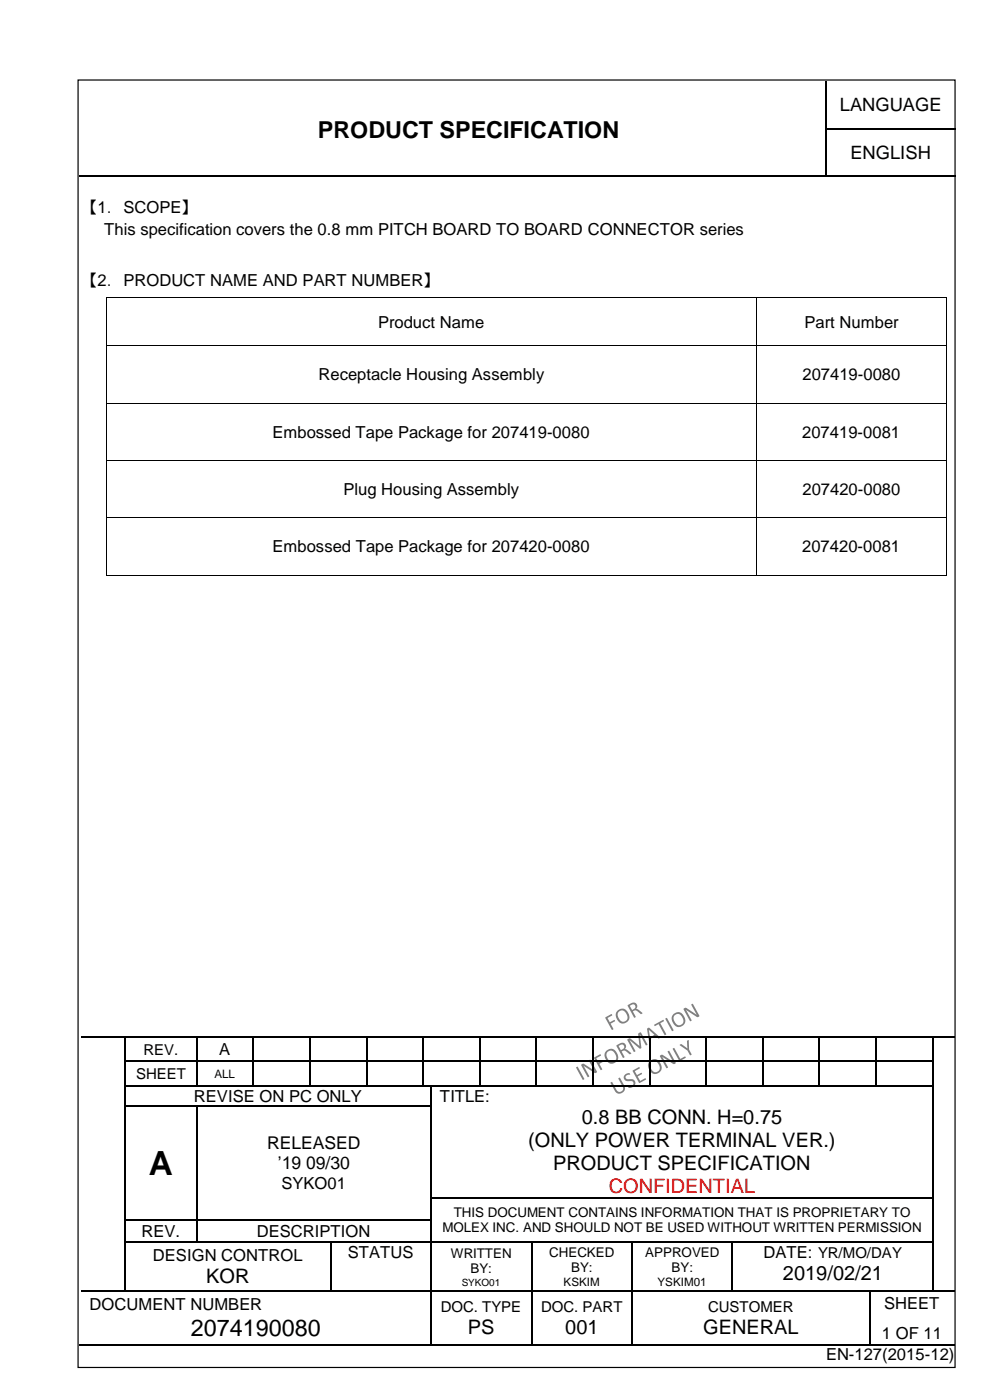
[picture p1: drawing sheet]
<svg xmlns="http://www.w3.org/2000/svg" width="210mm" height="297mm" viewBox="0 0 210 297" stroke-linecap="round" stroke-linejoin="round" font-family="sans-serif">
<g fill="#808080">
<path d="M128.4 215.8l1.2-.7 .1 .1 .1 .2-1 .6 .5 .9 .9-.5 .2 .2-1 .6 .7 1.1-.2 .1-.2 .1zM130.9 214.4a1.42 1.42 0 0 1 1.5-.3 1.42 1.42 0 0 1 1 1.2 1.4 1.4 0 0 1-1.1 1.8 1.4 1.4 0 0 1-1.7-1.3 1.25 1.25 0 0 1 .3-1.4zM131.2 214.7a1.38 1.38 0 0 0 1.2 2 1.22 1.22 0 0 0 0-2.1 .89 .89 0 0 0-1.2 .1zM133.1 213.2l.6-.3a.82 .82 0 0 1 1.2 0 .82 .82 0 0 1 0 1.1l.4 .1 .8 .7a.21 .21 0 0 1 0 .3 .21 .21 0 0 1-.3 0l-.7-.6a.68 .68 0 0 0-.9 .1l.6 1.1-.3 .2zM133.5 213.4l.5 .9 .4-.2a.53 .53 0 0 0 .2-.8 .53 .53 0 0 0-.8-.1z"/>
<path d="M122.2 226.4l.3-.1 1.4 2.6-.2 .1-.2 .1zM123.3 225.8l.5-.1 2.2 1.5-1.2-2.2 .4-.2 1.4 2.5a.4 .4 0 0 1-.7 .2l-2.2-1.4 1.2 2.2-.3 .2zM126 224.3l1.2-.6h.2v.2l-1 .6 .5 .9 .9-.5 .2 .1v.2l-.9 .5 .6 1.1-.1 .1-.3 .1zM128.5 222.9a1.42 1.42 0 0 1 1.5-.3 1.42 1.42 0 0 1 1 1.2 1.38 1.38 0 0 1-1 1.8 1.38 1.38 0 0 1-1.7-1.1 1.33 1.33 0 0 1 .2-1.6zM128.8 223.2a1.38 1.38 0 0 0 1.2 2 1.22 1.22 0 0 0 0-2.1 .88 .88 0 0 0-1.2 .1zM130.7 221.8l.6-.4a.82 .82 0 0 1 1.2 0 .82 .82 0 0 1 0 1.2l.5 .1 .7 .6a.21 .21 0 0 1 0 .3 .21 .21 0 0 1-.3 0l-.6-.5a.68 .68 0 0 0-1 0l.6 1.1-.3 .2zM131.1 221.9l.5 .9 .4-.2a.53 .53 0 0 0 .3-.8 .53 .53 0 0 0-.9-.1zM133 220.5l.6-.2 2 1.6-.3-2.5 .5-.4 1.5 2.6-.4 .2-1.3-2.4 .4 2.9-.2 .1-.2 .1-2.1-1.9 1.2 2.4-.3 .2zM137.2 218.2l.4-.2 2.4 2.2-.4 .1-.6-.5-1.1 .6 .1 .8-.3 .2zM137.6 218.5l.2 1.6 .9-.6zM138.7 217.4l1.9-1 .1 .3-.7 .4 1.2 2.4-.3 .1-1.3-2.3-.7 .4zM141.1 216.1l.3-.1 1.4 2.6-.3 .1zM142.8 215.2a1.42 1.42 0 0 1 1.5-.4 1.42 1.42 0 0 1 .9 1.2 1.4 1.4 0 0 1-1.1 1.9 1.4 1.4 0 0 1-1.6-1.3 1.26 1.26 0 0 1 .3-1.4zM143 215.4a1.43 1.43 0 0 0 1.1 2.1 1.09 1.09 0 0 0 .8-.9 1.09 1.09 0 0 0-.4-1 .89 .89 0 0 0-1.5-.2zM145 214l.5-.2 2.2 1.5-1.2-2.1 .4-.2 1.4 2.5a.4 .4 0 0 1-.7 .2l-2.2-1.5 1.2 2.3-.3 .2z"/>
<path d="M129.4 229.7l.4-.1 .9 1.6a.75 .75 0 0 0 1 .4 .75 .75 0 0 0 .3-1.1l-.9-1.7 .1-.1 .2-.1 .9 1.7a1.15 1.15 0 0 1-.4 1.5 1.15 1.15 0 0 1-1.6-.4zM132.5 228l.3-.2a.47 .47 0 0 1 .8 0v.2a.75 .75 0 0 0-.9 .7l.6 .3a.98 .98 0 0 1 1.4 .7 .98 .98 0 0 1-1.1 1.1 .25 .25 0 0 1-.4 .1 .25 .25 0 0 1 .1-.4 .65 .65 0 0 0 .8-.2 .65 .65 0 0 0-.1-.9h-.4a.9 .9 0 0 1-1.1-.2 .9 .9 0 0 1 0-1.2zM134.2 227.1l1.3-.7 .1 .3-1 .5 .4 .9 1-.5 .1 .1v.2l-.9 .5 .5 .9 1.1-.6 .2 .3-1.5 .7zM137.8 225.1a1.42 1.42 0 0 1 1.5-.3 1.42 1.42 0 0 1 .9 1.2 1.38 1.38 0 0 1-.9 1.8 1.38 1.38 0 0 1-1.8-1.1 1.33 1.33 0 0 1 .3-1.6zM138 225.4a1.38 1.38 0 0 0 1.3 2 1.22 1.22 0 0 0-.1-2.1 .88 .88 0 0 0-1.2 .1zM139.9 223.9l.6-.1 2.2 1.5-1.2-2.2 .4-.2 1.4 2.5a.4 .4 0 0 1-.7 .2l-2.2-1.4 1.2 2.2-.3 .2-1.4-2.5zM142.6 222.5l.4-.2 1.2 2.4 1-.6 .2 .3-1.4 .7zM144.1 221.7l.3-.2 1.3 .9-.1-1.6 .4-.1a3.4 3.4 0 0 0 .6 3l-.3 .2a3.4 3.4 0 0 0-2.2-2.1z"/>
</g>
<g fill="none" stroke="#000" stroke-width=".25">
<path d="M16.6 17h185.9v273.1h-185.9zM175 17.1v10.2M16.9 37.3h158M175 27.5v9.7M175.2 27.4h27.4M175.2 37.3h27.4M26.5 220.1v4.9M26.5 225.3v4.9M26.5 230.5v4.1M26.5 234.8v4.9M26.5 239.9v4.9M26.6 225.2h15"/>
<path d="M26.6 230.4h15M26.6 234.7h15M41.7 220.1v4.9M41.7 225.3v4.9M41.7 234.8v4.9M41.7 239.9v4.9M41.8 225.2h11.8M41.8 230.4h11.8M41.8 234.7h49.4M53.7 220.1v4.9M53.7 225.3v4.9M53.9 225.2h11.7"/>
<path d="M53.9 230.4h11.7M65.7 220.1v4.9M65.7 225.3v4.9M65.8 225.2h11.8M65.8 230.4h11.8M77.7 220.1v4.9M77.7 225.3v4.9M77.9 225.2h11.7M77.9 230.4h11.7M89.7 220.1v4.9M89.7 225.3v4.9M89.8 225.2h11.8"/>
<path d="M91.4 230.5v4.1M91.4 234.8v4.9M91.4 239.9v4.9M91.5 230.4h10.1M101.7 220.1v4.9M101.7 225.3v4.9M101.8 225.2h11.8M101.8 230.4h11.8M113.7 220.1v4.9M113.7 225.3v4.9M113.9 225.2h11.7M113.9 230.4h11.7"/>
<path d="M125.7 220.1v4.9M125.7 225.3v4.9M125.8 225.2h11.8M125.8 230.4h11.8M137.7 220.1v4.9M137.7 225.3v4.9M137.9 225.2h11.7M137.9 230.4h11.7M149.7 220.1v4.9M149.7 225.3v4.9M149.9 225.2h11.7M149.9 230.4h11.7"/>
<path d="M161.7 220.1v4.9M161.7 225.3v4.9M161.8 225.2h11.8M161.8 230.4h11.8M173.7 220.1v4.9M173.7 225.3v4.9M173.9 225.2h11.7M173.9 230.4h11.7M185.8 220.1v4.9M185.8 225.3v4.9M185.9 225.2h11.8M185.9 230.4h11.8"/>
<path d="M197.8 220.1v4.9M197.8 225.3v4.9M197.8 230.5v4.1M197.8 234.8v4.9M197.8 239.9v4.9M26.5 245.1v8.9M26.5 254.3v4.3M26.5 258.9v4.5M26.6 258.7h15M41.7 245.1v8.9M41.7 254.3v4.3M41.7 258.9v4.5"/>
<path d="M41.8 258.7h49.4M91.4 245.1v8.9M91.4 254.3v4.3M91.4 258.9v4.5M91.5 254.2h106.2M197.8 245.1v8.9M197.8 254.3v4.3M197.8 258.9v4.5M17.1 274h9.3M26.5 263.7v5.1M26.5 269v4.8M26.6 263.6h15"/>
<path d="M26.6 274h43.4M41.8 263.6h28.2M70.1 263.7v5.1M70.1 269v4.8M70.2 263.6h21M70.2 274h21M91.4 263.7v5.1M91.4 269v4.8M91.4 274.1v11M91.5 263.6h21.1M91.5 274h21.1M112.7 263.7v5.1"/>
<path d="M112.7 269v4.8M112.7 274.1v11M112.8 263.6h21M112.8 274h21M134 263.7v5.1M134 269v4.8M134 274.1v11M134.1 263.6h21M134.1 274h21M155.3 263.7v5.1M155.3 269v4.8M155.4 263.6h42.3"/>
<path d="M155.4 274h28.8M184.4 274.1v11M184.5 274h13.2M197.8 263.7v5.1M197.8 269v4.8M198 274h4.4M16.8 285.2h74.4M91.5 285.2h21.1M112.8 285.2h21M134.1 285.2h50.1M184.5 285.2h17.9"/>
</g>
<g fill="#000">
<path d="M174.9 27.3h.3v.2h-.3z" fill-rule="evenodd"/>
<path d="M174.9 37.2h.3v.3h-.3z" fill-rule="evenodd"/>
<path d="M26.4 219.8h.2v.3h-.2z" fill-rule="evenodd"/>
<path d="M26.4 225h.2v.3h-.2z" fill-rule="evenodd"/>
<path d="M26.4 230.2h.2v.3h-.2z" fill-rule="evenodd"/>
<path d="M26.4 234.6h.2v.2h-.2z" fill-rule="evenodd"/>
<path d="M26.4 239.7h.2v.2h-.2z" fill-rule="evenodd"/>
<path d="M41.6 219.8h.2v.3h-.2z" fill-rule="evenodd"/>
<path d="M41.6 225h.2v.3h-.2z" fill-rule="evenodd"/>
<path d="M41.6 230.2h.2v.3h-.2z" fill-rule="evenodd"/>
<path d="M41.6 234.6h.2v.2h-.2z" fill-rule="evenodd"/>
<path d="M41.6 239.7h.2v.2h-.2z" fill-rule="evenodd"/>
<path d="M53.6 219.8h.3v.3h-.3z" fill-rule="evenodd"/>
<path d="M53.6 225h.3v.3h-.3z" fill-rule="evenodd"/>
<path d="M53.6 230.2h.3v.3h-.3z" fill-rule="evenodd"/>
<path d="M65.6 219.8h.2v.3h-.2z" fill-rule="evenodd"/>
<path d="M65.6 225h.2v.3h-.2z" fill-rule="evenodd"/>
<path d="M65.6 230.2h.2v.3h-.2z" fill-rule="evenodd"/>
<path d="M77.6 219.8h.3v.3h-.3z" fill-rule="evenodd"/>
<path d="M77.6 225h.3v.3h-.3z" fill-rule="evenodd"/>
<path d="M77.6 230.2h.3v.3h-.3z" fill-rule="evenodd"/>
<path d="M89.6 219.8h.2v.3h-.2z" fill-rule="evenodd"/>
<path d="M89.6 225h.2v.3h-.2z" fill-rule="evenodd"/>
<path d="M89.6 230.2h.2v.3h-.2z" fill-rule="evenodd"/>
<path d="M89.8 230.2h1.4v.3h-1.4z" fill-rule="evenodd"/>
<path d="M91.2 230.2h.3v.3h-.3z" fill-rule="evenodd"/>
<path d="M91.2 234.6h.3v.2h-.3z" fill-rule="evenodd"/>
<path d="M91.2 239.7h.3v.2h-.3z" fill-rule="evenodd"/>
<path d="M101.6 219.8h.2v.3h-.2z" fill-rule="evenodd"/>
<path d="M101.6 225h.2v.3h-.2z" fill-rule="evenodd"/>
<path d="M101.6 230.2h.2v.3h-.2z" fill-rule="evenodd"/>
<path d="M113.6 219.8h.3v.3h-.3z" fill-rule="evenodd"/>
<path d="M113.6 225h.3v.3h-.3z" fill-rule="evenodd"/>
<path d="M113.6 230.2h.3v.3h-.3z" fill-rule="evenodd"/>
<path d="M125.6 219.8h.2v.3h-.2z" fill-rule="evenodd"/>
<path d="M125.6 225h.2v.3h-.2z" fill-rule="evenodd"/>
<path d="M125.6 230.2h.2v.3h-.2z" fill-rule="evenodd"/>
<path d="M137.6 219.8h.3v.3h-.3z" fill-rule="evenodd"/>
<path d="M137.6 225h.3v.3h-.3z" fill-rule="evenodd"/>
<path d="M137.6 230.2h.3v.3h-.3z" fill-rule="evenodd"/>
<path d="M149.6 219.8h.3v.3h-.3z" fill-rule="evenodd"/>
<path d="M149.6 225h.3v.3h-.3z" fill-rule="evenodd"/>
<path d="M149.6 230.2h.3v.3h-.3z" fill-rule="evenodd"/>
<path d="M161.6 219.8h.2v.3h-.2z" fill-rule="evenodd"/>
<path d="M161.6 225h.2v.3h-.2z" fill-rule="evenodd"/>
<path d="M161.6 230.2h.2v.3h-.2z" fill-rule="evenodd"/>
<path d="M173.6 219.8h.3v.3h-.3z" fill-rule="evenodd"/>
<path d="M173.6 225h.3v.3h-.3z" fill-rule="evenodd"/>
<path d="M173.6 230.2h.3v.3h-.3z" fill-rule="evenodd"/>
<path d="M185.6 219.8h.3v.3h-.3z" fill-rule="evenodd"/>
<path d="M185.6 225h.3v.3h-.3z" fill-rule="evenodd"/>
<path d="M185.6 230.2h.3v.3h-.3z" fill-rule="evenodd"/>
<path d="M197.7 219.8h.3v.3h-.3z" fill-rule="evenodd"/>
<path d="M197.7 225h.3v.3h-.3z" fill-rule="evenodd"/>
<path d="M197.7 230.2h.3v.3h-.3z" fill-rule="evenodd"/>
<path d="M197.7 234.6h.3v.2h-.3z" fill-rule="evenodd"/>
<path d="M197.7 239.7h.3v.2h-.3z" fill-rule="evenodd"/>
<path d="M26.4 244.8h.2v.3h-.2z" fill-rule="evenodd"/>
<path d="M26.4 254h.2v.3h-.2z" fill-rule="evenodd"/>
<path d="M26.4 258.6h.2v.3h-.2z" fill-rule="evenodd"/>
<path d="M41.6 244.8h.2v.3h-.2z" fill-rule="evenodd"/>
<path d="M41.6 254h.2v.3h-.2z" fill-rule="evenodd"/>
<path d="M41.6 258.6h.2v.3h-.2z" fill-rule="evenodd"/>
<path d="M91.2 244.8h.3v.3h-.3z" fill-rule="evenodd"/>
<path d="M91.2 254h.3v.3h-.3z" fill-rule="evenodd"/>
<path d="M91.2 258.6h.3v.3h-.3z" fill-rule="evenodd"/>
<path d="M197.7 244.8h.3v.3h-.3z" fill-rule="evenodd"/>
<path d="M197.7 254h.3v.3h-.3z" fill-rule="evenodd"/>
<path d="M197.7 258.6h.3v.3h-.3z" fill-rule="evenodd"/>
<path d="M26.4 263.4h.2v.3h-.2z" fill-rule="evenodd"/>
<path d="M26.4 268.8h.2v.2h-.2z" fill-rule="evenodd"/>
<path d="M26.4 273.8h.2v.3h-.2z" fill-rule="evenodd"/>
<path d="M41.6 263.4h.2v.3h-.2z" fill-rule="evenodd"/>
<path d="M70 263.4h.2v.3h-.2z" fill-rule="evenodd"/>
<path d="M70 268.8h.2v.2h-.2z" fill-rule="evenodd"/>
<path d="M70 273.8h.2v.3h-.2z" fill-rule="evenodd"/>
<path d="M91.2 263.4h.3v.3h-.3z" fill-rule="evenodd"/>
<path d="M91.2 268.8h.3v.2h-.3z" fill-rule="evenodd"/>
<path d="M91.2 273.8h.3v.3h-.3z" fill-rule="evenodd"/>
<path d="M112.6 263.4h.2v.3h-.2z" fill-rule="evenodd"/>
<path d="M112.6 268.8h.2v.2h-.2z" fill-rule="evenodd"/>
<path d="M112.6 273.8h.2v.3h-.2z" fill-rule="evenodd"/>
<path d="M133.8 263.4h.3v.3h-.3z" fill-rule="evenodd"/>
<path d="M133.8 268.8h.3v.2h-.3z" fill-rule="evenodd"/>
<path d="M133.8 273.8h.3v.3h-.3z" fill-rule="evenodd"/>
<path d="M155.1 263.4h.3v.3h-.3z" fill-rule="evenodd"/>
<path d="M155.1 268.8h.3v.2h-.3z" fill-rule="evenodd"/>
<path d="M155.1 273.8h.3v.3h-.3z" fill-rule="evenodd"/>
<path d="M184.2 273.8h.3v.3h-.3z" fill-rule="evenodd"/>
<path d="M197.7 263.4h.3v.3h-.3z" fill-rule="evenodd"/>
<path d="M197.7 268.8h.3v.2h-.3z" fill-rule="evenodd"/>
<path d="M197.7 273.8h.3v.3h-.3z" fill-rule="evenodd"/>
<path d="M91.2 285.1h.3v.3h-.3z" fill-rule="evenodd"/>
<path d="M112.6 285.1h.2v.3h-.2z" fill-rule="evenodd"/>
<path d="M133.8 285.1h.3v.3h-.3z" fill-rule="evenodd"/>
<path d="M184.2 285.1h.3v.3h-.3z" fill-rule="evenodd"/>
</g>
<g fill="none" stroke="#000" stroke-width=".26">
<path d="M17.1 220h9.3M26.6 220h15M41.8 220h11.8M53.9 220h11.7M65.8 220h11.8M77.9 220h11.7M89.8 220h11.8M101.8 220h11.8M113.9 220h11.7M125.8 220h11.8M137.9 220h11.7M149.9 220h11.7"/>
<path d="M161.8 220h11.8M173.9 220h11.7M185.9 220h11.8M198 220h4.4"/>
</g>
<path d="M64.9 23.4h69.7v9.7h-69.7z" fill-rule="evenodd" fill="#fff"/>
<g fill="#000">
<path d="M22.4 63.1h.2v.2h-.2z" fill-rule="evenodd"/>
<path d="M22.4 63.1h.2v.2h-.2z" fill-rule="evenodd"/>
<path d="M22.4 73.2h.2v.2h-.2z" fill-rule="evenodd"/>
<path d="M160.4 63.1h.1v.2h-.1z" fill-rule="evenodd"/>
<path d="M160.4 73.2h.1v.2h-.1z" fill-rule="evenodd"/>
<path d="M200.6 63.1h.1v.2h-.1z" fill-rule="evenodd"/>
<path d="M200.6 63.1h.1v.2h-.1z" fill-rule="evenodd"/>
<path d="M200.6 73.2h.1v.2h-.1z" fill-rule="evenodd"/>
<path d="M22.4 85.4h.2v.2h-.2z" fill-rule="evenodd"/>
<path d="M22.4 97.6h.2v.2h-.2z" fill-rule="evenodd"/>
<path d="M160.4 85.4h.1v.2h-.1z" fill-rule="evenodd"/>
<path d="M160.4 97.6h.1v.2h-.1z" fill-rule="evenodd"/>
<path d="M200.6 85.4h.1v.2h-.1z" fill-rule="evenodd"/>
<path d="M200.6 97.6h.1v.2h-.1z" fill-rule="evenodd"/>
<path d="M22.4 109.8h.2v.2h-.2z" fill-rule="evenodd"/>
<path d="M160.4 109.8h.1v.2h-.1z" fill-rule="evenodd"/>
<path d="M200.6 109.8h.1v.2h-.1z" fill-rule="evenodd"/>
<path d="M22.4 122h.2v.1h-.2z" fill-rule="evenodd"/>
<path d="M22.4 122h.2v.1h-.2z" fill-rule="evenodd"/>
<path d="M160.4 122h.1v.1h-.1z" fill-rule="evenodd"/>
<path d="M200.6 122h.1v.1h-.1z" fill-rule="evenodd"/>
<path d="M200.6 122h.1v.1h-.1z" fill-rule="evenodd"/>
</g>
<g fill="none" stroke="#000" stroke-width=".21">
<path d="M22.5 63.3v9.9M22.5 73.4v12M22.6 63.2h137.7M22.6 73.3h137.7M160.4 63.3v9.9M160.4 73.4v12M160.5 63.2h40.1M160.5 73.3h40.1M200.7 63.3v9.9M200.7 73.4v12M22.5 85.6v12M22.5 97.8v12"/>
<path d="M22.6 85.5h137.7M22.6 97.7h137.7M160.4 85.6v12M160.4 97.8v12M160.5 85.5h40.1M160.5 97.7h40.1M200.7 85.6v12M200.7 97.8v12M22.5 110v12M22.6 109.9h137.7M160.4 110v12M160.5 109.9h40.1"/>
<path d="M200.7 110v12M22.6 122.1h137.7M160.5 122.1h40.1"/>
</g>
<text font-size="7.1" x="31.6" y="249.2">A</text>
<g font-size="5">
<text x="67.4" y="29.3">PRODUCT SPECIFICATION</text>
<text x="40.5" y="283.4">2074190080</text>
</g>
<g font-size="4.2">
<text x="123.3" y="238.5">0.8 BB CONN. H=0.75</text>
<text x="112" y="243.3">(ONLY POWER TERMINAL VER.)</text>
<text x="117.3" y="248.2">PRODUCT SPECIFICATION</text>
<text x="43.7" y="272.3">KOR</text>
<text x="166" y="271.6">2019/02/21</text>
<text x="99.2" y="282.9">PS</text>
<text x="119.8" y="282.9">001</text>
<text x="149.1" y="282.9">GENERAL</text>
</g>
<text font-size="4.2" fill="#f00" x="129.1" y="253.1">CONFIDENTIAL</text>
<g font-size="3.9">
<text x="178" y="23.5">LANGUAGE</text>
<text x="180.3" y="33.7">ENGLISH</text>
</g>
<g font-size="3.7">
<text x="56.6" y="243.8">RELEASED</text>
<text x="58.9" y="248.1">’19 09/30</text>
</g>
<g font-size="3.5">
<text x="17.1" y="45.2">【1．SCOPE】</text>
<text x="22.1" y="50">This specification covers the 0.8 mm PITCH BOARD TO BOARD CONNECTOR series</text>
<text x="17.1" y="60.8">【2．PRODUCT NAME AND PART NUMBER】</text>
<text x="80.2" y="69.5">Product Name</text>
<text x="170.6" y="69.5">Part Number</text>
<text x="67.5" y="80.7">Receptacle Housing Assembly</text>
<text x="170.1" y="80.7">207419-0080</text>
<text x="57.7" y="92.8">Embossed Tape Package for 207419-0080</text>
<text x="170.1" y="92.8">207419-0081</text>
<text x="72.8" y="105">Plug Housing Assembly</text>
<text x="170.1" y="105">207420-0080</text>
<text x="57.7" y="117.2">Embossed Tape Package for 207420-0080</text>
<text x="170.1" y="117.2">207420-0081</text>
<text x="46.5" y="223.8">A</text>
<text x="41.1" y="233.8">REVISE ON PC ONLY</text>
<text x="93.3" y="233.8">TITLE:</text>
<text x="59.7" y="252.2">SYKO01</text>
<text x="30" y="262.4">REV.</text>
<text x="54.4" y="262.4">DESCRIPTION</text>
<text x="32.4" y="267.6">DESIGN CONTROL</text>
<text x="73.8" y="266.9">STATUS</text>
<text x="161.9" y="266.9">DATE: YR/MO/DAY</text>
<text x="19" y="278">DOCUMENT NUMBER</text>
<text x="187.5" y="277.6">SHEET</text>
<text x="187" y="284.1">1 OF 11</text>
<text x="175.1" y="288.6">EN-127(2015-12)</text>
</g>
<g font-size="3.2">
<text x="30.4" y="223.7">REV.</text>
<text x="28.8" y="228.9">SHEET</text>
<text x="93.4" y="278.3">DOC. TYPE</text>
<text x="114.7" y="278.3">DOC. PART</text>
<text x="150.1" y="278.3">CUSTOMER</text>
</g>
<g font-size="2.8">
<text x="93.8" y="261.4">MOLEX INC. AND SHOULD NOT BE USED WITHOUT WRITTEN PERMISSION</text>
<text x="96.2" y="258.2">THIS DOCUMENT CONTAINS INFORMATION THAT IS PROPRIETARY TO</text>
<text x="95.6" y="266.9">WRITTEN</text>
<text x="116.4" y="266.7">CHECKED</text>
<text x="121.1" y="270">BY:</text>
<text x="136.8" y="266.7">APPROVED</text>
<text x="142.4" y="270">BY:</text>
<text x="99.8" y="270.1">BY:</text>
</g>
<g font-size="2.5">
<text x="45.5" y="228.6">ALL</text>
<text x="119.5" y="272.9">KSKIM</text>
<text x="139.4" y="272.9">YSKIM01</text>
</g>
<text font-size="2.1" x="97.9" y="272.7">SYKO01</text>
</svg>
